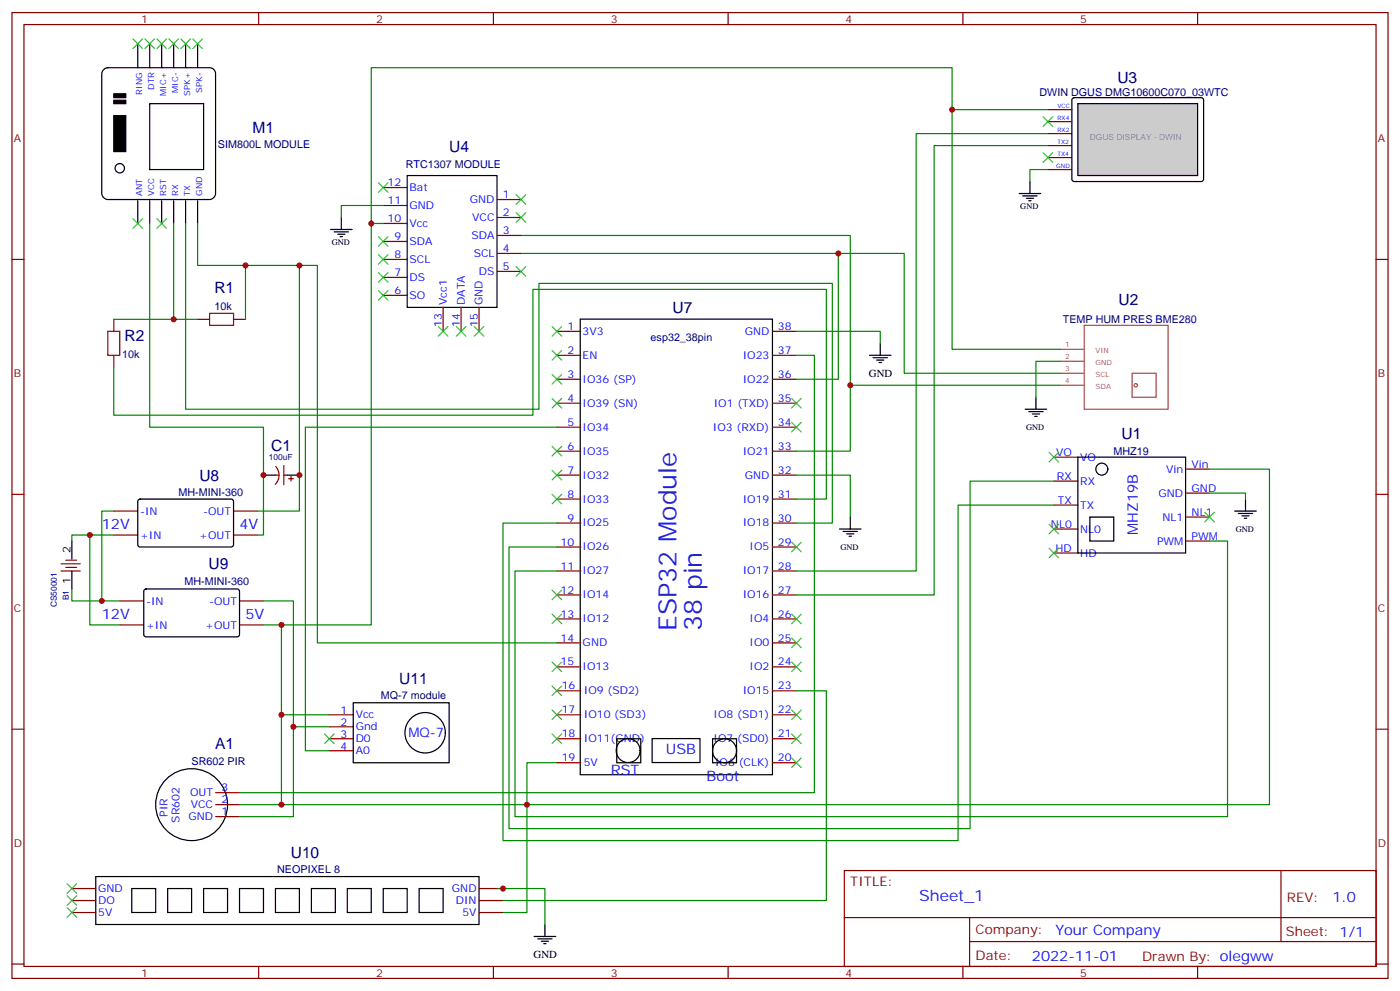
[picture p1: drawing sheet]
<svg xmlns="http://www.w3.org/2000/svg" width="412mm" height="292mm" viewBox="0 0 412 292" stroke-linecap="round" stroke-linejoin="round" font-family="sans-serif">
<g fill="none" stroke="#870000" stroke-width=".35">
<path d="M3.5 3.7h405.4v284.3h-405.4zM7.1 7.2h398.2v277.3h-398.2zM76.2 3.7v3.5M145.3 3.7v3.5M214.5 3.7v3.5M283.6 3.7v3.5M352.8 3.7v3.5M308.7 39.3h7M112.9 55.2h7M146.4 58.7h7.1M308.7 49.9h7M308.7 42.9h7"/>
<path d="M308.7 46.4h7M3.5 76.4h3.6M112.9 76.4h7M112.9 71.1h7M112.9 65.8h7M112.9 60.5h7M146.4 79.9h7.1M146.4 74.6h7.1M146.4 69.3h7.1M146.4 64h7.1M405.3 76.4h3.6M112.9 87h7"/>
<path d="M112.9 81.7h7M130.5 90.5v7M135.8 90.5v7M141.1 90.5v7M310.4 134.6h7.1M349.2 138.1h7.1M3.5 145.5h3.6M310.4 155.8h7.1M310.4 148.7h7.1M310.4 141.6h7.1M349.2 159.3h7.1M349.2 152.2h7.1"/>
<path d="M349.2 145.2h7.1M405.3 145.5h3.6M310.4 162.8h7.1M3.5 214.7h3.6M405.3 214.7h3.6M248.7 256.3h156.6v28.2h-156.6zM377.3 256.3v20.9M248.7 270.1h156.5M285.6 277.2h119.6M285.6 270.1v14.2M3.5 283.8h3.6M76.2 284.5v3.5"/>
<path d="M145.3 284.5v3.5M214.5 284.5v3.5M283.6 284.5v3.5M352.8 284.5v3.5M405.3 283.8h3.6"/>
</g>
<path d="M319.4 95.8h24.7v24.7h-24.7zM312.2 102.8h7M312.2 106.4h7M312.2 109.9h7M312.2 113.4h7M333.5 109.9h7v7h-7zM335 113.4a.5 .5 0 0 0-.6-.4 .5 .5 0 0 0-.2 .8 .5 .5 0 0 0 .8-.2" fill="none" stroke="#a64a4a" stroke-width=".35"/>
<g fill="none" stroke="#000" stroke-width=".35">
<path d="M119.9 51.7h26.5v38.8h-26.5zM317.5 134.6h31.7v28.2h-31.7zM321 152.2h7.1v7.1h-7.1z"/>
<circle cx="324.6" cy="138.1" r="1.76"/>
</g>
<path d="M316 29l.4-.2h37.7l.4 .7v23.5l-.7 .4h-37.6l-.5-.7v-23.2z" fill="#fff" stroke="#000" stroke-width=".35"/>
<path d="M317.5 30.5h35.3v21.2h-35.3z" fill="#ccc" stroke="#000" stroke-width=".35"/>
<g fill="none" stroke="#870000" stroke-width=".35">
<path d="M308.7 35.8h7M308.7 32.3h7M33.5 94v3.5M58.2 94h3.5M68.8 94h3.5M164 97.5h7.1M227.5 97.5h7.1M33.5 104.6v3.5M164 118.7h7.1M164 111.7h7.1M164 104.6h7.1M227.5 118.7h7.1"/>
<path d="M227.5 111.7h7.1M227.5 104.6h7.1M81.1 139.9h1.1M81.2 137.3a3.8 3.8 0 0 1-.1 5.3M83.6 139.9h1.1M83.6 137.1v5.6M164 139.9h7.1M164 132.8h7.1M164 125.8h7.1M227.5 139.9h7.1M227.5 132.8h7.1M227.5 125.8h7.1"/>
<path d="M33.5 157.5h7.1M33.5 150.5h7.1M68.8 157.5h7M68.8 150.5h7M85 140.9h1.4M85.7 140.2v1.4M164 154h7.1M164 146.9h7.1M227.5 154h7.1M227.5 146.9h7.1M18 168.1h5.6M18 166h5.6"/>
<path d="M19.4 167h3.2M19.4 164.9h3.2M35.3 176.9h7M70.6 176.9h7M164 175.2h7.1M164 168.1h7.1M164 161h7.1M227.5 175.2h7.1M227.5 168.1h7.1M227.5 161h7.1M35.3 184h7M70.6 184h7"/>
<path d="M164 196.3h7.1M164 189.3h7.1M164 182.2h7.1M227.5 196.3h7.1M227.5 189.3h7.1M227.5 182.2h7.1M97 210.4h7.1M97 217.5h7.1M97 214h7.1M164 203.4h7.1M164 210.4h7.1M164 217.5h7.1"/>
<path d="M227.5 203.4h7.1M227.5 210.4h7.1M227.5 217.5h7.1M63.5 236.9h7.1M63.5 233.4h7.1M97 221h7.1M164 224.5h7.1M227.5 224.5h7.1M63.5 240.4h7.1M21.2 265.1h7M21.2 268.6h7M21.2 261.6h7"/>
<path d="M141.1 265.1h7.1M141.1 268.6h7.1M141.1 261.6h7.1"/>
</g>
<g fill="none" stroke="#000" stroke-width=".35">
<path d="M40.6 12.9v7M44.1 12.9v7M47.6 12.9v7M51.2 12.9v7M54.7 12.9v7M58.2 12.9v7M30.6 20.4l1.1-.5h30a1.76 1.76 0 0 1 1.8 1.8v35.3a1.89 1.89 0 0 1-1.8 1.7h-30a1.89 1.89 0 0 1-1.7-1.7v-35.3zM44.1 30.5h15.9v19.4h-15.9zM40.6 59.1v6.7M44.1 59.1v6.7M47.6 59.1v6.7M51.2 59.1v6.7"/>
<path d="M54.7 59.1v6.7M58.2 59.1v6.7M300.2 57h6.4M301.3 57.7h4.2M302.3 58.4h2.1M303 59.1h.7M303.4 53.4v3.6M97.4 67.6h6.3M98.4 68.3h4.3M99.5 69h2.1M100.2 69.7h.7M100.5 64v3.6"/>
<path d="M170.9 94h56.6v134.1h-56.6zM256.1 104.6h6.4M257.2 105.3h4.2M258.2 106h2.1M258.9 106.7h.7M259.3 101.1v3.5M305.2 116.9v3.6M77.6 139.9h3.5M84.7 139.9h3.5M302 120.5h6.3M303 121.2h4.3M304.1 121.9h2.1"/>
<path d="M304.8 122.6h.7M21.2 159.3v5.3M40.8 147.1l.5-.2 27.1 .1 .4 .6-.1 13-.6 .4h-27.1l-.4-.7v-12.7zM247.3 155.8h6.3M248.4 156.5h4.2M249.4 157.2h2.1M250.1 157.9h.7M250.5 152.2v3.6M363.7 150.5h6.4M364.8 151.2h4.2M365.8 151.9h2.1M366.5 152.6h.7"/>
<path d="M366.9 146.9v3.6M21.2 168.1v5.3M42.6 173.6l.4-.2h27.1l.5 .7-.1 13-.7 .4-27-.1-.5-.6v-12.7zM104.1 206.9h28.2v17.6h-28.2zM181.7 217.5h7v7h-7zM192.1 217.4h14.1v7.1h-14.1zM209.9 217.5h7.1v7h-7.1zM28.2 258.1h112.9v14.1h-112.9zM38.8 261.6h7.1v7h-7.1zM49.4 261.6h7v7h-7zM60 261.6h7v7h-7zM70.6 261.6h7v7h-7z"/>
<path d="M81.1 261.6h7.1v7h-7.1zM91.7 261.6h7.1v7h-7.1zM102.3 261.6h7.1v7h-7.1zM112.9 261.6h7v7h-7zM123.5 261.6h7v7h-7zM157.3 275.7h6.4M158.4 276.4h4.2M159.5 277.1h2.1M160.2 277.8h.7M160.5 272.2v3.5"/>
<circle cx="35.3" cy="49.5" r="1.38"/>
<circle cx="125.2" cy="215.7" r="6"/>
<circle cx="56.4" cy="236.9" r="10.6"/>
<circle cx="185" cy="221" r="3.5"/>
<circle cx="213.4" cy="221" r="3.5"/>
</g>
<g fill="none" stroke="#008700" stroke-width=".35">
<path d="M280.5 32.3v-12.4h-171.1v45.9h3.5M308.7 32.3h-28.2v70.5h31.7M308.7 39.3h-38.8v128.8h-35.3M308.7 49.9h-5.3v3.5M308.7 42.9h-33.5v132.3h-40.6M44.1 65.8v60h33.5v31.7h-1.8M51.2 65.8v28.2h7M54.7 65.8v54.7h104v-37.1h86.5v70.6h-10.6M58.2 65.8v12.3h14.1v15.9M72.3 78.1h21.2v111.2h70.5M88.2 78.1v72.4h-12.4M109.4 65.8v118.2h-26.5"/>
<path d="M112.9 60.5h-12.4v3.5M153.5 74.6h93.4v37.1h-12.3M153.5 69.3h97v63.5h-15.9M246.9 74.6h19.4v35.3h45.9M33.5 94h17.7M234.6 97.5h24.7v3.6M33.5 108.1v14.1h123.5v-37h86.4v61.7h-8.8M234.6 104.6h5.3v128.8h-169.3M250.5 113.4h61.7M312.2 106.4h-7v10.5M164 125.8h-74v95.2h7M234.6 139.9h15.9v12.3"/>
<path d="M356.3 138.1h17.6v98.8h-291M26.5 157.5v26.5h8.8M33.5 157.5h-12.3v1.8M33.5 150.5h-3.5v26.4M310.4 141.6h-24.6v102.3h-135.9v-82.9h14.1M310.4 148.7h-28.2v98.8h-134v-93.5h15.8M356.3 145.2h10.6v1.7M356.3 159.3h5.3v81.1h-209.9v-72.3h12.3M21.2 173.4v3.5h14.1M77.6 176.9h8.8v37.1h10.6M77.6 184h5.3v26.4h14.1M82.9 210.4v26.5h-12.3"/>
<path d="M86.4 214v26.4h-15.8M234.6 203.4h8.8v61.7h-95.2M164 224.5h-8.8v44.1h-7M146.4 261.6h14.1v10.6"/>
</g>
<g fill="none" stroke="#3c3" stroke-width=".35">
<path d="M39.2 11.5l2.8 2.8M42 11.5l-2.8 2.8M42.7 11.5l2.8 2.8M45.5 11.5l-2.8 2.8M46.2 11.5l2.8 2.8M49 11.5l-2.8 2.8M49.7 11.5l2.9 2.8M52.6 11.5l-2.9 2.8M53.3 11.5l2.8 2.8M56.1 11.5l-2.8 2.8M56.8 11.5l2.8 2.8M59.6 11.5l-2.8 2.8"/>
<path d="M307.3 34.4l2.8 2.8M310.1 34.4l-2.8 2.8M111.5 53.8l2.8 2.8M114.3 53.8l-2.8 2.8M152 57.3l2.9 2.8M154.9 57.3l-2.9 2.8M307.3 45l2.8 2.8M310.1 45l-2.8 2.8M39.2 64.4l2.8 2.8M42 64.4l-2.8 2.8M46.2 64.4l2.8 2.8M49 64.4l-2.8 2.8"/>
<path d="M111.5 69.7l2.8 2.8M111.5 75l2.8 2.8M114.3 69.7l-2.8 2.8M114.3 75l-2.8 2.8M152 62.6l2.9 2.8M152 78.5l2.9 2.8M154.9 62.6l-2.9 2.8M154.9 78.5l-2.9 2.8M111.5 80.3l2.8 2.8M111.5 85.5l2.8 2.9M114.3 80.3l-2.8 2.8M114.3 85.5l-2.8 2.9"/>
<path d="M129.1 96.1l2.8 2.9M131.9 96.1l-2.8 2.9M134.4 96.1l2.8 2.9M137.2 96.1l-2.8 2.9M139.7 96.1l2.8 2.9M142.5 96.1l-2.8 2.9M162.6 96.1l2.9 2.9M165.5 96.1l-2.9 2.9M162.6 103.2l2.9 2.8M162.6 110.2l2.9 2.9M162.6 117.3l2.9 2.8M165.5 103.2l-2.9 2.8"/>
<path d="M165.5 110.2l-2.9 2.9M165.5 117.3l-2.9 2.8M233.2 117.3l2.8 2.8M236 117.3l-2.8 2.8M162.6 131.4l2.9 2.8M162.6 138.5l2.9 2.8M165.5 131.4l-2.9 2.8M165.5 138.5l-2.9 2.8M233.2 124.4l2.8 2.8M236 124.4l-2.8 2.8M309 133.2l2.9 2.8M311.9 133.2l-2.9 2.8"/>
<path d="M162.6 145.5l2.9 2.8M165.5 145.5l-2.9 2.8M233.2 159.6l2.8 2.9M236 159.6l-2.8 2.9M309 154.3l2.9 2.9M311.9 154.3l-2.9 2.9M354.9 150.8l2.8 2.8M357.7 150.8l-2.8 2.8M162.6 173.7l2.9 2.9M165.5 173.7l-2.9 2.9M309 161.4l2.9 2.8M311.9 161.4l-2.9 2.8"/>
<path d="M162.6 180.8l2.9 2.8M162.6 194.9l2.9 2.8M165.5 180.8l-2.9 2.8M165.5 194.9l-2.9 2.8M233.2 194.9l2.8 2.8M233.2 187.9l2.8 2.8M233.2 180.8l2.8 2.8M236 194.9l-2.8 2.8M236 187.9l-2.8 2.8M236 180.8l-2.8 2.8M95.6 216.1l2.8 2.8M98.4 216.1l-2.8 2.8"/>
<path d="M162.6 216.1l2.9 2.8M162.6 209l2.9 2.8M162.6 202l2.9 2.8M165.5 216.1l-2.9 2.8M165.5 209l-2.9 2.8M165.5 202l-2.9 2.8M233.2 216.1l2.8 2.8M233.2 209l2.8 2.8M236 209l-2.8 2.8M236 216.1l-2.8 2.8M233.2 223.1l2.8 2.9M236 223.1l-2.8 2.9"/>
<path d="M19.8 260.2l2.8 2.8M19.8 263.7l2.8 2.8M19.8 267.2l2.8 2.9M22.6 260.2l-2.8 2.8M22.6 263.7l-2.8 2.8M22.6 267.2l-2.8 2.9"/>
</g>
<path d="M33.5 34h3.5v10.6h-3.5zM33.5 29.5h3.5v1h-3.5zM33.5 27.6h3.5v1.2h-3.5z" fill="#000" stroke="#000" stroke-width=".35"/>
<path d="M31.7 97.5h3.6v7.1h-3.6zM61.7 92.3h7.1v3.5h-7.1z" fill="none" stroke="#a10000" stroke-width=".35"/>
<g fill="#c00">
<circle cx="51.2" cy="94" r=".88"/>
<circle cx="72.3" cy="78.1" r=".88"/>
<circle cx="77.6" cy="139.9" r=".88"/>
<circle cx="88.2" cy="139.9" r=".88"/>
<circle cx="88.2" cy="78.1" r=".88"/>
<circle cx="30" cy="176.9" r=".88"/>
<circle cx="26.5" cy="157.5" r=".88"/>
<circle cx="82.9" cy="210.4" r=".88"/>
<circle cx="86.4" cy="214" r=".88"/>
<circle cx="109.4" cy="65.8" r=".88"/>
<circle cx="82.9" cy="184" r=".88"/>
<circle cx="82.9" cy="236.9" r=".88"/>
<circle cx="246.9" cy="74.6" r=".88"/>
<circle cx="250.5" cy="113.4" r=".88"/>
<circle cx="280.5" cy="32.3" r=".88"/>
<circle cx="148.2" cy="261.6" r=".88"/>
<circle cx="155.2" cy="236.9" r=".88"/>
</g>
<g font-size="7.4" fill="#00f">
<text x="199.3" y="185.7" transform="rotate(-90 199.3 185.7)">ESP32 Module</text>
<text x="206.7" y="185.7" transform="rotate(-90 206.7 185.7)">38 pin</text>
</g>
<g font-size="4.6" fill="#000080">
<text x="329.2" y="24.5">U3</text>
<text x="74.4" y="39.2">M1</text>
<text x="132.3" y="44.6">U4</text>
<text x="63.2" y="86.3">R1</text>
<text x="329.5" y="89.9">U2</text>
<text x="198.1" y="92.1">U7</text>
<text x="36.7" y="100.4">R2</text>
<text x="330.4" y="129.2">U1</text>
<text x="79.9" y="132.7">C1</text>
<text x="58.7" y="141.5">U8</text>
<text x="61.4" y="167.5">U9</text>
<text x="117.6" y="201.5">U11</text>
<text x="63.4" y="220.4">A1</text>
<text x="85.7" y="252.6">U10</text>
</g>
<text font-size="4.6" fill="#00f" x="270.8" y="265.3">Sheet_1</text>
<g font-size="4.2" fill="#00f">
<text x="30" y="155.8">12V</text>
<text x="70.6" y="155.8">4V</text>
<text x="335.1" y="157.5" transform="rotate(-90 335.1 157.5)">MHZ19B</text>
<text x="30" y="182.2">12V</text>
<text x="72.3" y="182.2">5V</text>
<text x="196.1" y="222.1">USB</text>
<text x="179.9" y="228.1">RST</text>
<text x="208.1" y="229.8">Boot</text>
<text x="392.5" y="265.6">1.0</text>
<text x="310.9" y="275.1">Your Company</text>
<text x="304" y="282.9">2022-11-01</text>
</g>
<text font-size="3.9" fill="#00f" x="120.3" y="217">MQ-7</text>
<g font-size="3.9" fill="#800">
<text x="250.5" y="260.9">TITLE:</text>
<text x="379.1" y="265.6">REV:</text>
<text x="287.4" y="275.1">Company:</text>
<text x="378.7" y="275.7">Sheet: 1/1</text>
<text x="287.4" y="282.8">Date:</text>
<text x="336.4" y="282.8">Drawn By: olegww</text>
</g>
<g font-size="3.2" fill="#800">
<text x="41.6" y="6.7">1</text>
<text x="110.8" y="6.7">2</text>
<text x="179.9" y="6.7">3</text>
<text x="249.1" y="6.7">4</text>
<text x="318.2" y="6.7">5</text>
<text x="4.1" y="41.8">A</text>
<text x="405.9" y="41.8">A</text>
<text x="4.1" y="110.9">B</text>
<text x="405.9" y="110.9">B</text>
<text x="4.1" y="180.1">C</text>
<text x="405.9" y="180.1">C</text>
<text x="4.1" y="249.2">D</text>
<text x="405.9" y="249.2">D</text>
<text x="41.6" y="287.5">1</text>
<text x="110.8" y="287.5">2</text>
<text x="179.9" y="287.5">3</text>
<text x="249.1" y="287.5">4</text>
<text x="318.2" y="287.5">5</text>
</g>
<g font-size="3.2" fill="#000080">
<text x="306.2" y="28.1">DWIN DGUS DMG10600C070_03WTC</text>
<text x="64.2" y="43.6">SIM800L MODULE</text>
<text x="119.5" y="49.3">RTC1307 MODULE</text>
<text x="63.2" y="91.2">10k</text>
<text x="313.1" y="95.1">TEMP HUM PRES BME280</text>
<text x="191.7" y="100.4">esp32_38pin</text>
<text x="36" y="105.4">10k</text>
<text x="328" y="134">MHZ19</text>
<text x="52.6" y="145.9">MH-MINI-360</text>
<text x="54.3" y="172.3">MH-MINI-360</text>
<text x="112.2" y="205.7">MQ-7 module</text>
<text x="56.4" y="225.2">SR602 PIR</text>
<text x="81.6" y="257">NEOPIXEL 8</text>
</g>
<g font-size="3.2" fill="#00f">
<text x="114.1" y="54.9">12</text>
<text x="120.6" y="56.3">Bat</text>
<text x="138.4" y="59.8">GND</text>
<text x="148.2" y="58.4">1</text>
<text x="114.1" y="65.4">10</text>
<text x="114.1" y="60.1">11</text>
<text x="120.6" y="61.6">GND</text>
<text x="139.1" y="65.1">VCC</text>
<text x="148.2" y="63.7">2</text>
<text x="116.2" y="70.7">9</text>
<text x="120.6" y="66.9">Vcc</text>
<text x="138.9" y="70.4">SDA</text>
<text x="148.2" y="69">3</text>
<text x="116.2" y="76">8</text>
<text x="120.6" y="77.4">SCL</text>
<text x="120.6" y="72.1">SDA</text>
<text x="139.5" y="75.7">SCL</text>
<text x="148.2" y="74.3">4</text>
<text x="116.2" y="81.3">7</text>
<text x="120.6" y="82.7">DS</text>
<text x="141.1" y="81">DS</text>
<text x="148.2" y="79.6">5</text>
<text x="116.2" y="86.6">6</text>
<text x="120.6" y="88">SO</text>
<text x="131.6" y="89.8" transform="rotate(-90 131.6 89.8)">Vcc1</text>
<text x="136.9" y="89.8" transform="rotate(-90 136.9 89.8)">DATA</text>
<text x="142.2" y="89.8" transform="rotate(-90 142.2 89.8)">GND</text>
<text x="130.2" y="96.3" transform="rotate(-90 130.2 96.3)">13</text>
<text x="135.5" y="96.3" transform="rotate(-90 135.5 96.3)">14</text>
<text x="140.8" y="96.3" transform="rotate(-90 140.8 96.3)">15</text>
<text x="167.1" y="97.1">1</text>
<text x="171.6" y="98.5">3V3</text>
<text x="219.4" y="98.5">GND</text>
<text x="229.1" y="97.1">38</text>
<text x="167.1" y="104.2">2</text>
<text x="171.6" y="105.6">EN</text>
<text x="218.8" y="105.6">IO23</text>
<text x="229.1" y="104.2">37</text>
<text x="167.1" y="111.2">3</text>
<text x="171.6" y="112.7">IO36 (SP)</text>
<text x="218.8" y="112.7">IO22</text>
<text x="229.1" y="111.2">36</text>
<text x="167.1" y="118.3">4</text>
<text x="171.6" y="119.7">IO39 (SN)</text>
<text x="210.2" y="119.7">IO1 (TXD)</text>
<text x="229.1" y="118.3">35</text>
<text x="167.1" y="125.4">5</text>
<text x="229.1" y="125.4">34</text>
<text x="171.6" y="126.8">IO34</text>
<text x="210" y="126.8">IO3 (RXD)</text>
<text x="167.1" y="132.4">6</text>
<text x="171.6" y="133.8">IO35</text>
<text x="218.8" y="133.8">IO21</text>
<text x="229.1" y="132.4">33</text>
<text x="311.1" y="134.2">VO</text>
<text x="318.2" y="135.6">VO</text>
<text x="351" y="137.8">Vin</text>
<text x="167.1" y="139.5">7</text>
<text x="171.6" y="140.9">IO32</text>
<text x="219.4" y="140.9">GND</text>
<text x="229.1" y="139.5">32</text>
<text x="311.4" y="141.3">RX</text>
<text x="318.2" y="142.7">RX</text>
<text x="343.5" y="139.2">Vin</text>
<text x="167.1" y="146.5">8</text>
<text x="171.6" y="147.9">IO33</text>
<text x="218.8" y="147.9">IO19</text>
<text x="229.1" y="146.5">31</text>
<text x="311.6" y="148.3">TX</text>
<text x="318.2" y="149.8">TX</text>
<text x="341.3" y="146.2">GND</text>
<text x="351" y="144.8">GND</text>
<text x="41.3" y="151.5">-IN</text>
<text x="59.9" y="151.5">-OUT</text>
<text x="167.1" y="153.6">9</text>
<text x="171.6" y="155">IO25</text>
<text x="218.8" y="155">IO18</text>
<text x="229.1" y="153.6">30</text>
<text x="309.6" y="155.4">NL0</text>
<text x="342.4" y="153.3">NL1</text>
<text x="351" y="151.9">NL1</text>
<text x="41.3" y="158.6">+IN</text>
<text x="58.7" y="158.6">+OUT</text>
<text x="165.1" y="160.6">10</text>
<text x="229.1" y="160.6">29</text>
<text x="318.2" y="156.8">NL0</text>
<text x="340.8" y="160.3">PWM</text>
<text x="351" y="158.9">PWM</text>
<text x="165.1" y="167.7">11</text>
<text x="171.6" y="162">IO26</text>
<text x="220.8" y="162">IO5</text>
<text x="229.1" y="167.7">28</text>
<text x="310.9" y="162.5">HD</text>
<text x="318.2" y="163.9">HD</text>
<text x="171.6" y="169.1">IO27</text>
<text x="218.8" y="169.1">IO17</text>
<text x="43" y="178">-IN</text>
<text x="61.6" y="178">-OUT</text>
<text x="165.1" y="174.7">12</text>
<text x="171.6" y="176.2">IO14</text>
<text x="218.8" y="176.2">IO16</text>
<text x="229.1" y="174.7">27</text>
<text x="43" y="185">+IN</text>
<text x="60.5" y="185">+OUT</text>
<text x="165.1" y="181.8">13</text>
<text x="171.6" y="183.2">IO12</text>
<text x="220.8" y="183.2">IO4</text>
<text x="229.1" y="181.8">26</text>
<text x="165.1" y="188.9">14</text>
<text x="171.6" y="190.3">GND</text>
<text x="220.8" y="190.3">IO0</text>
<text x="229.1" y="188.9">25</text>
<text x="165.1" y="195.9">15</text>
<text x="171.6" y="197.3">IO13</text>
<text x="220.8" y="197.3">IO2</text>
<text x="229.1" y="195.9">24</text>
<text x="165.5" y="203">16</text>
<text x="229.1" y="203">23</text>
<text x="172" y="204.4">IO9 (SD2)</text>
<text x="218.8" y="204.4">IO15</text>
<text x="100.3" y="210.1">1</text>
<text x="100.3" y="213.6">2</text>
<text x="104.8" y="211.5">Vcc</text>
<text x="104.8" y="215">Gnd</text>
<text x="165.5" y="210">17</text>
<text x="172" y="211.4">IO10 (SD3)</text>
<text x="210.2" y="211.4">IO8 (SD1)</text>
<text x="229.1" y="210">22</text>
<text x="100.3" y="217.1">3</text>
<text x="100.3" y="220.7">4</text>
<text x="104.8" y="218.5">D0</text>
<text x="165.5" y="217.1">18</text>
<text x="172" y="218.5">IO11(GND)</text>
<text x="210.2" y="218.5">IO7 (SD0)</text>
<text x="229.1" y="217.1">21</text>
<text x="104.8" y="222.1">A0</text>
<text x="165.5" y="224.1">19</text>
<text x="172" y="225.5">5V</text>
<text x="210.6" y="225.5">IO6 (CLK)</text>
<text x="229.1" y="224.1">20</text>
<text x="65.3" y="233">3</text>
<text x="56" y="234.4">OUT</text>
<text x="56.2" y="237.9">VCC</text>
<text x="65.3" y="236.5">2</text>
<text x="49.4" y="240.4" transform="rotate(-90 49.4 240.4)">PIR</text>
<text x="52.9" y="242.2" transform="rotate(-90 52.9 242.2)">SR602</text>
<text x="55.5" y="241.5">GND</text>
<text x="65.3" y="240.1">1</text>
<text x="28.9" y="262.6">GND</text>
<text x="133.1" y="262.6">GND</text>
<text x="28.9" y="266.2">DO</text>
<text x="28.9" y="269.7">5V</text>
<text x="134.3" y="266.2">DIN</text>
<text x="136.2" y="269.7">5V</text>
</g>
<g font-size="3.2">
<text x="256" y="110.9">GND</text>
<text x="20.8" y="162.8" transform="rotate(-90 20.8 162.8)">2</text>
<text x="20.8" y="171.9" transform="rotate(-90 20.8 171.9)">1</text>
<text x="157.2" y="282">GND</text>
</g>
<g font-size="2.5" fill="#00f">
<text x="41.9" y="27.9" transform="rotate(-90 41.9 27.9)">RING</text>
<text x="45.4" y="26.5" transform="rotate(-90 45.4 26.5)">DTR</text>
<text x="48.9" y="28.2" transform="rotate(-90 48.9 28.2)">MIC+</text>
<text x="52.5" y="27.3" transform="rotate(-90 52.5 27.3)">MIC-</text>
<text x="56" y="28.2" transform="rotate(-90 56 28.2)">SPK+</text>
<text x="59.5" y="27.3" transform="rotate(-90 59.5 27.3)">SPK-</text>
<text x="41.9" y="57.7" transform="rotate(-90 41.9 57.7)">ANT</text>
<text x="45.4" y="57.7" transform="rotate(-90 45.4 57.7)">VCC</text>
<text x="48.9" y="57.7" transform="rotate(-90 48.9 57.7)">RST</text>
<text x="52.5" y="57.7" transform="rotate(-90 52.5 57.7)">RX</text>
<text x="56" y="57.7" transform="rotate(-90 56 57.7)">TX</text>
<text x="59.5" y="57.7" transform="rotate(-90 59.5 57.7)">GND</text>
</g>
<text font-size="2.5" fill="#999" x="321" y="41.3">DGUS DISPLAY - DWIN</text>
<g font-size="2.5">
<text x="300.6" y="61.4">GND</text>
<text x="97.7" y="72.2">GND</text>
<text x="302.3" y="126.6">GND</text>
<text x="247.6" y="161.9">GND</text>
<text x="364" y="156.6">GND</text>
</g>
<g font-size="2.5" fill="#000080">
<text x="79.2" y="135.5">100uF</text>
<text x="16.8" y="178.8" transform="rotate(-90 16.8 178.8)">CS50001</text>
<text x="20.3" y="176.7" transform="rotate(-90 20.3 176.7)">B1</text>
</g>
<g font-size="2.1" fill="#a54b4b">
<text x="313.8" y="102.1">1</text>
<text x="313.8" y="105.7">2</text>
<text x="322.7" y="103.9">VIN</text>
<text x="322.7" y="107.4">GND</text>
<text x="313.8" y="109.2">3</text>
<text x="313.8" y="112.7">4</text>
<text x="322.7" y="110.9">SCL</text>
<text x="322.7" y="114.5">SDA</text>
</g>
<g font-size="1.8" fill="#00f">
<text x="311.5" y="35.3">RX4</text>
<text x="311.5" y="31.8">VCC</text>
<text x="311.5" y="38.8">RX2</text>
<text x="311.5" y="42.4">TX2</text>
<text x="311.5" y="45.9">TX4</text>
<text x="311.1" y="49.4">GND</text>
</g>
</svg>
